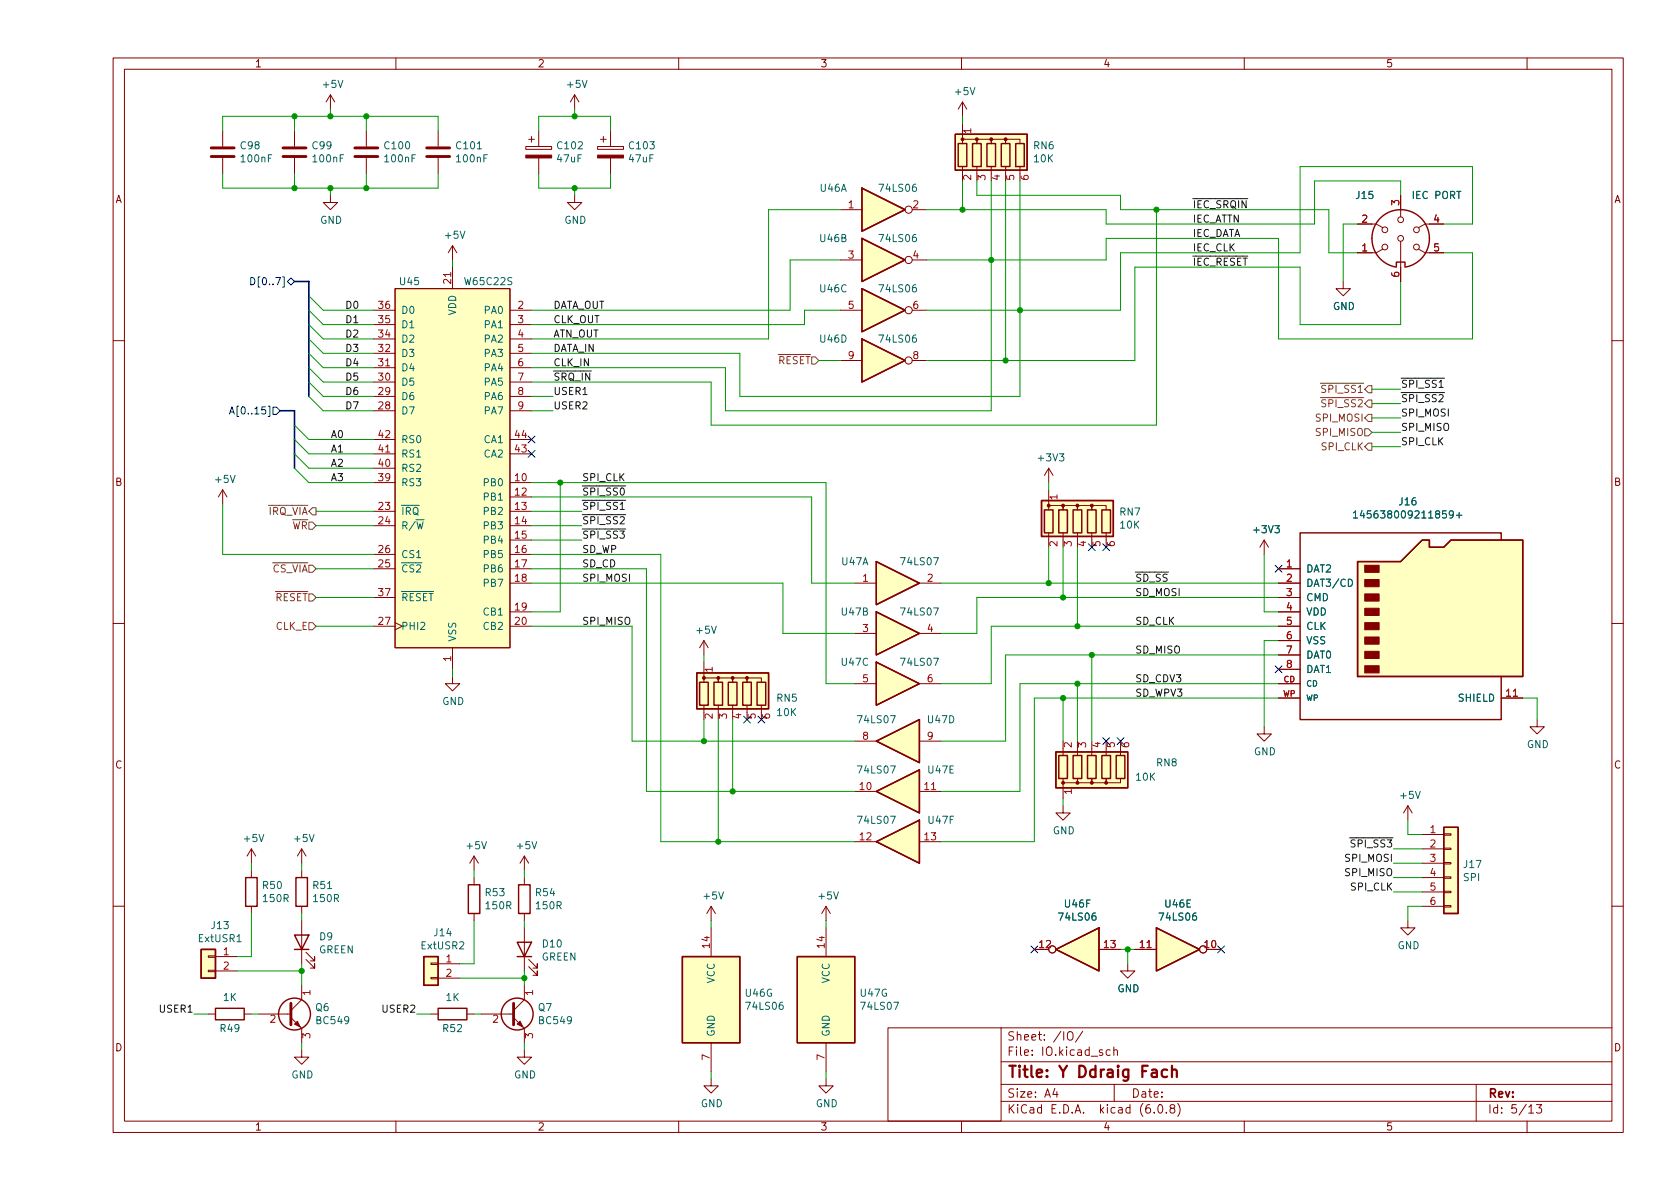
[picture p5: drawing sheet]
<svg xmlns="http://www.w3.org/2000/svg" width="297mm" height="210mm" viewBox="0 0 297 210" stroke-linecap="round" stroke-linejoin="round" font-family="sans-serif">
<g fill="none" stroke="#840000" stroke-width=".18">
<path d="M20 10.2h267v190.1h-267zM22 12.2h263v186.1h-263zM58.4 16.8l-.7 1.2M58.4 16.8v2.5M58.4 16.8l.8 1.2M70 10.2v2M101.6 16.8l-.8 1.2M101.6 16.8v2.5M101.6 16.8l.8 1.2M120 10.2v2M170 10.2v2M170.2 18v2.6"/>
<path d="M170.2 18l-.8 1.3M170.2 18l.7 1.3M220 10.2v2M270 10.2v2M39.4 23.1v2.8M39.4 27.9v2.8M52.1 23.1v2.8M52.1 27.9v2.8M58.4 34.5v1.3h1.3l-1.3 1.3-1.3-1.3h1.3M64.8 23.1v2.8M64.8 27.9v2.8M77.5 23.1v2.8"/>
<path d="M77.5 27.9v2.8M93 25.9h4.5v.5h-4.5zM93.5 24.6h1M94 24.1v1M95.2 23.1v2.8M95.2 27.9v2.8M101.6 34.5v1.3h1.3l-1.3 1.3-1.3-1.3h1.3M105.7 25.9h4.5v.5h-4.5zM106.2 24.6h1M106.7 24.1v1M107.9 23.1v2.8M107.9 27.9v2.8"/>
<path d="M148.6 37.1h3.8M161.3 37.1h2.5M170.2 25.4v-.8h2.5v.8v-.8h2.6v.8v-.8h2.5v.8v-.8h2.5v.8M170.2 21.8v2.6M170.2 29.5v1.2M172.7 29.5v1.2M175.3 29.5v1.2M177.8 29.5v1.2M180.3 29.5v1.2M240 39.6h3.3l1.2 .7M247.6 34.5v3.8M255.3 39.6h-3.3l-1.2 .7"/>
<path d="M66 54.9h3.8M66 57.4h3.8M66 59.9h3.8M69.8 51h20.4v63.5h-20.4zM80 43.4v2.6M80 47.2v3.8M80 43.4l-.8 1.3M80 43.4l.8 1.3M90.2 54.9h3.8M90.2 57.4h3.8M90.2 59.9h3.8M148.6 54.9h3.8"/>
<path d="M148.6 46h3.8M161.3 54.9h2.5M161.3 46h2.5M237.5 49.8v1.2h1.3l-1.3 1.3-1.3-1.3h1.3M244.5 44.1l-1.2 .6h-3.3M247.6 42.7v7.1M250.8 44.1l1.2 .6h3.3M20 60.2h2M66 72.6h3.8M66 70.1h3.8M66 67.6h3.8M66 65h3.8"/>
<path d="M66 62.5h3.8M66 77.7h3.8M90.2 72.6h3.8M90.2 70.1h3.8M90.2 67.6h3.8M90.2 65h3.8M90.2 62.5h3.8M90.2 77.7h3.8M148.6 63.7h3.8M161.3 63.7h2.5M285 60.2h2M39.4 86.6v2.5"/>
<path d="M39.4 86.6l-.8 1.3M39.4 86.6l.7 1.3M66 85.3h3.8M66 90.4h3.8M66 93h3.8M66 98h3.8M66 82.8h3.8M66 80.3h3.8M90.2 85.3h3.8M90.2 87.9h3.8M90.2 90.4h3.8M90.2 93h3.8"/>
<path d="M90.2 95.5h3.8M90.2 98h3.8M90.2 80.3h3.8M185.4 90.2v-.8h2.6v.8v-.8h2.5v.8v-.8h2.5v.8v-.8h2.6v.8M185.4 82.8v2.5M185.4 86.6v2.5M185.4 94.2v1.3M185.4 82.8l-.7 1.3M185.4 82.8l.8 1.3M188 94.2v1.3M190.5 94.2v1.3M193 94.2v1.3"/>
<path d="M195.6 94.2v1.3M223.5 95.5l-.7 1.3M223.5 95.5v2.5M223.5 95.5l.8 1.3M20 110.2h2M66 100.6h3.8M66 105.7h3.8M66 110.7h3.8M69.8 110.1l1.3 .6-1.3 .7M80 119.6v1.3h1.3l-1.3 1.3-1.3-1.3h1.3M80 114.5v3.9M90.2 103.1h3.8"/>
<path d="M90.2 100.6h3.8M90.2 108.2h3.8M90.2 110.7h3.8M124.5 113.3v2.5M124.5 117.1v2.5M124.5 113.3l-.8 1.2M124.5 113.3l.7 1.2M151.1 103.1h3.8M151.1 112h3.8M162.6 103.1h3.8M162.6 112h3.8M226.1 103.1h3.8"/>
<path d="M226.1 100.6h3.8M226.1 105.7h3.8M226.1 108.2h3.8M226.1 110.7h3.8M226.1 113.3h3.8M226.1 115.8h3.8M226.1 118.4h3.8M285 110.2h2M124.5 120.6v-.7h2.5v.7v-.7h2.5v.7v-.7h2.6v.7v-.7h2.5v.7M124.5 124.7v1.3M127 124.7v1.3M129.5 124.7v1.3"/>
<path d="M132.1 124.7v1.3M134.6 124.7v1.3M151.1 120.9h3.8M151.1 139.9h3.8M151.1 131.1h3.8M162.6 120.9h3.8M162.6 139.9h3.8M162.6 131.1h3.8M188 137.7v.7h2.5v-.7v.7h2.5v-.7v.7h2.6v-.7v.7h2.5v-.7M188 132.3v1.3M188 138.7v2.5M190.5 132.3v1.3"/>
<path d="M193 132.3v1.3M195.6 132.3v1.3M198.1 132.3v1.3M223.5 128.5v1.3h1.3l-1.3 1.3-1.3-1.3h1.3M226.1 120.9h3.8M226.1 123.4h3.8M265.4 123.4h3.8M271.8 127.2v1.3h1.2l-1.2 1.3-1.3-1.3h1.3M44.4 150.1v2.5M44.4 153.9v1.3M44.4 150.1l-.7 1.3M44.4 150.1l.8 1.3"/>
<path d="M53.3 150.1v2.5M53.3 153.9v1.3M53.3 150.1l-.7 1.3M53.3 150.1l.8 1.3M83.8 151.4v2.5M83.8 155.2v1.3M83.8 151.4l-.7 1.2M83.8 151.4l.8 1.2M92.7 151.4l-.8 1.2M92.7 151.4v2.5M92.7 155.2v1.3M92.7 151.4l.8 1.2"/>
<path d="M151.1 148.8h3.8M162.6 148.8h3.8M188 142.5v1.3h1.2l-1.2 1.2-1.3-1.2h1.3M248.9 142.5l-.7 1.3M248.9 142.5v2.5M248.9 142.5l.8 1.3M251.5 147.6h3.8M251.5 150.1h3.8M251.5 152.6h3.8M251.5 155.2h3.8M251.5 157.7h3.8M255.3 157.6h1.2v.3h-1.2z"/>
<path d="M255.3 155.1h1.2v.2h-1.2zM255.3 152.5h1.2v.3h-1.2zM255.3 150h1.2v.2h-1.2zM255.3 147.4h1.2v.3h-1.2zM20 160.2h2M36.8 171.6h1.3v.2h-1.3zM36.8 169h1.3v.3h-1.3zM36.8 179.3h1.3M38.1 169.2h3.8M38.1 171.7h3.8M43.2 179.3h1.2M44.4 160.3v1.2"/>
<path d="M45.7 179.3h5.7M51.4 180l1.9 1.9v2.5M53.3 160.3v1.2M53.3 162.8v7.6M53.3 174.2v2.6l-1.9 1.9M54.1 169.7l1.5 1.5v-.8v.8h-.7M54.1 168.4l1.5 1.5v-.7v.7h-.7M76.2 172.8h1.3v.3h-1.3zM76.2 170.3h1.3v.3h-1.3zM76.2 179.3h1.3M77.5 170.4h3.8M77.5 173h3.8"/>
<path d="M82.5 179.3h1.3M83.8 161.5v1.3M85.1 179.3h5.7M90.8 180l1.9 1.9v2.5M92.7 161.5v1.3M92.7 164.1v7.6M92.7 174.2v2.6l-1.9 1.9M93.5 170.9l1.5 1.6v-.8v.8h-.8M93.5 169.7l1.5 1.5v-.8v.8h-.8M125.7 160.3l-.7 1.2M125.7 160.3v2.5M125.7 164.1v5.1"/>
<path d="M125.7 160.3l.8 1.2M146 160.3l-.7 1.2M146 160.3v2.5M146 164.1v5.1M146 160.3l.8 1.2M182.9 167.9h2.5M194.3 167.9h3.8M199.4 170.4v1.3h1.3l-1.3 1.3-1.3-1.3h1.3M200.7 167.9h3.8M213.4 167.9h2.5M248.9 162.8v1.3h1.3l-1.3 1.2-1.3-1.2h1.3M251.5 160.3h3.8"/>
<path d="M255.3 160.1h1.2v.3h-1.2zM285 160.2h2M53.3 185.7v1.2h1.3l-1.3 1.3-1.2-1.3h1.2M70 198.3v2M92.7 185.7v1.2h1.3l-1.3 1.3-1.3-1.3h1.3M120 198.3v2M125.7 190.7v1.3h1.3l-1.3 1.3-1.2-1.3h1.2M125.7 184.4v5.1M146 190.7v1.3h1.3l-1.3 1.3-1.2-1.3h1.2M146 184.4v5.1M157 181.8h20v16.5h-20zM170 198.3v2"/>
<path d="M177 194.8h108M177 191.8h108M177 187.8h108M177 181.8h108M186.5 192.5l-.4 1h1M186.9 193v1M188.8 182.6a.5 .5 0 0 1 .6-.2 .5 .5 0 0 1 .3 .5v.5a.5 .5 0 0 1-.5 .6 .5 .5 0 0 1-.5-.6zM191.4 182.4l-1.3 1.9M196.3 185.7l-.4-.1-.3 .3v.4l.1 .3h.6M196.9 185.8l.2-.2 .4 .1 .1 .9M196.9 185.1v1.5M197 191.8v3"/>
<path d="M204.1 196.7v.1M204.9 195.4l.2-.1a.81 .81 0 0 1 .6 .7 .81 .81 0 0 1-.3 .8h-.2a.81 .81 0 0 1-.6-.6 .81 .81 0 0 1 .3-.8zM206.2 196.7v.1M207.1 196l-.2-.3v-.2l.2-.2 .5 .1 .1 .2-.1 .2-.6 .2-.1 .3v.4l.2 .1h.5l.1-.3-.1-.4-.2-.1M208.2 195.1a1.72 1.72 0 0 1 0 2.3M220 198.3v2M261 191.8v6.5M270 198.3v2M270.3 195.8l.4-.5v1.5M270.3 196.8h.9M271.7 195.3h.9l-.5 .6 .4 .1v.7l-.2 .1h-.4l-.2-.1"/>
<circle cx="160.7" cy="37.1" r=".63"/>
<circle cx="247.7" cy="38.9" r=".51"/>
<circle cx="160.7" cy="46" r=".63"/>
<circle cx="160.7" cy="54.9" r=".63"/>
<circle cx="244.9" cy="43.7" r=".51"/>
<circle cx="244.9" cy="40.6" r=".51"/>
<circle cx="247.7" cy="42.2" r=".51"/>
<circle cx="250.4" cy="43.7" r=".51"/>
<circle cx="250.4" cy="40.6" r=".51"/>
<circle cx="160.7" cy="63.7" r=".63"/>
<circle cx="186.1" cy="167.9" r=".63"/>
<circle cx="212.7" cy="167.9" r=".63"/>
</g>
<path d="M206.4 189.2l-.6-.1-.4 .4v.6l.2 .3 .2 .1 .6-.1M207.2 189.3a.5 .5 0 0 1 .9 .1v1.1M207.2 188.5v2" fill="none" stroke="#840000" stroke-width=".4"/>
<g fill="none" stroke="#840000" stroke-width=".25">
<path d="M152.4 33.3l7.6 3.8-7.6 3.8zM168.9 23.7h12.7v6.4h-12.7zM169.4 25.4h1.5v4.1h-1.5zM172 25.4h1.5v4.1h-1.5zM174.5 25.4h1.5v4.1h-1.5zM177 25.4h1.6v4.1h-1.6zM179.6 25.4h1.5v4.1h-1.5zM152.4 59.9l7.6 3.8-7.6 3.9zM152.4 51l7.6 3.9-7.6 3.8zM152.4 42.2l7.6 3.8-7.6 3.8zM246.9 47.2a5.1 5.1 0 0 1-3.5-7.8 5.1 5.1 0 0 1 8.5 0 5.1 5.1 0 0 1-3.5 7.8M246.9 47.1v-.8h1.5v.8"/>
<path d="M154.9 99.3l7.7 3.8-7.7 3.8zM184.1 88.5h12.7v6.4h-12.7zM184.7 90.2h1.5v4h-1.5zM187.2 90.2h1.5v4h-1.5zM189.7 90.2h1.6v4h-1.6zM192.3 90.2h1.5v4h-1.5zM194.8 90.2h1.5v4h-1.5zM240 99.3h7.6l3.9-3.8h1.2v1.3h2.6l1.2-1.3h12.7v24.1h-29.2zM265.4 95.5v-1.3h-35.5v33h35.5v-7.6M123.2 119h12.7v6.3h-12.7zM154.9 108.2l7.7 3.8-7.7 3.8zM154.9 117.1l7.7 3.8-7.7 3.8z"/>
<path d="M123.7 120.6h1.5v4.1h-1.5zM126.2 120.6h1.6v4.1h-1.6zM128.8 120.6h1.5v4.1h-1.5zM131.3 120.6h1.5v4.1h-1.5zM133.9 120.6h1.5v4.1h-1.5zM154.9 139.9l7.7-3.8v7.7zM154.9 131.1l7.7-3.9v7.7zM186.7 133h12.7v6.3h-12.7zM187.2 133.6h1.5v4.1h-1.5zM189.7 133.6h1.6v4.1h-1.6zM192.3 133.6h1.5v4.1h-1.5zM194.8 133.6h1.5v4.1h-1.5z"/>
<path d="M197.4 133.6h1.5v4.1h-1.5zM43.4 155.2h2.1v5.1h-2.1zM52.3 155.2h2.1v5.1h-2.1zM82.8 156.5h2v5h-2zM91.7 156.5h2v5h-2zM154.9 148.8l7.7-3.8v7.6zM255.3 146.3h2.5v15.2h-2.5zM35.6 167.9h2.5v5.1h-2.5zM38.1 178.3h5.1v2h-5.1zM52.1 165.3h2.5l-1.3 2.6zM52.1 167.9h2.5M74.9 169.2h2.6v5h-2.6z"/>
<path d="M77.5 178.3h5v2h-5zM91.4 166.6h2.6l-1.3 2.6zM91.4 169.2h2.6M120.6 169.2h10.2v15.2h-10.2zM141 169.2h10.1v15.2h-10.1zM186.7 167.9l7.6-3.8v7.6zM204.5 164.1l7.6 3.8-7.6 3.8z"/>
<circle cx="52.1" cy="179.3" r="2.82"/>
<circle cx="91.4" cy="179.3" r="2.82"/>
</g>
<g fill="#ffffc2" stroke="#ffffc2" stroke-width=".18">
<path d="M186.7 133h12.7v6.3h-12.7z"/>
<path d="M154.9 99.3l7.7 3.8-7.7 3.8z"/>
<path d="M74.9 169.2h2.6v5h-2.6z"/>
<path d="M154.9 108.2l7.7 3.8-7.7 3.8z"/>
<path d="M35.6 167.9h2.5v5.1h-2.5z"/>
<path d="M255.3 146.3h2.5v15.2h-2.5z"/>
<path d="M240 99.3h7.6l3.9-3.8h1.2v1.3h2.6l1.2-1.3h12.7v24.1h-29.2z"/>
<path d="M184.1 88.5h12.7v6.4h-12.7z"/>
<path d="M186.7 167.9l7.6-3.8v7.6z"/>
<path d="M154.9 148.8l7.7-3.8v7.6z"/>
<path d="M123.2 119h12.7v6.3h-12.7z"/>
<path d="M154.9 117.1l7.7 3.8-7.7 3.8z"/>
<path d="M154.9 139.9l7.7-3.8v7.7z"/>
<path d="M152.4 59.9l7.6 3.8-7.6 3.9z"/>
<path d="M120.6 169.2h10.2v15.2h-10.2z"/>
<path d="M69.8 51h20.4v63.5h-20.4z"/>
<path d="M152.4 51l7.6 3.9-7.6 3.8z"/>
<path d="M141 169.2h10.1v15.2h-10.1z"/>
<path d="M152.4 42.2l7.6 3.8-7.6 3.8z"/>
<path d="M152.4 33.3l7.6 3.8-7.6 3.8z"/>
<path d="M168.9 23.7h12.7v6.4h-12.7z"/>
<path d="M204.5 164.1l7.6 3.8-7.6 3.8z"/>
<path d="M154.9 131.1l7.7-3.9v7.7z"/>
</g>
<g fill="#840000" stroke="#840000" stroke-width=".18">
<path d="M241.3 117.7h2.5v1.3h-2.5z"/>
<path d="M241.3 115.2h2.5v1.3h-2.5z"/>
<path d="M241.3 112.6h2.5v1.3h-2.5z"/>
<path d="M241.3 110.1h2.5v1.3h-2.5z"/>
<path d="M241.3 107.6h2.5v1.2h-2.5z"/>
<path d="M241.3 105h2.5v1.3h-2.5z"/>
<path d="M241.3 102.5h2.5v1.3h-2.5z"/>
<path d="M241.3 99.9h2.5v1.3h-2.5z"/>
<path d="M52.1 181.1l.5-.5 .5 1z"/>
<path d="M105.7 27.4h4.5v.5h-4.5z"/>
<path d="M93 27.4h4.5v.5h-4.5z"/>
<path d="M91.4 181.1l.5-.5 .6 1z"/>
<circle cx="188" cy="138.4" r=".25"/>
<circle cx="190.5" cy="138.4" r=".25"/>
<circle cx="193" cy="138.4" r=".25"/>
<circle cx="195.6" cy="138.4" r=".25"/>
<circle cx="185.4" cy="89.4" r=".25"/>
<circle cx="188" cy="89.4" r=".25"/>
<circle cx="190.5" cy="89.4" r=".25"/>
<circle cx="193" cy="89.4" r=".25"/>
<circle cx="124.5" cy="119.9" r=".25"/>
<circle cx="127" cy="119.9" r=".25"/>
<circle cx="129.5" cy="119.9" r=".25"/>
<circle cx="132.1" cy="119.9" r=".25"/>
<circle cx="170.2" cy="24.6" r=".25"/>
<circle cx="172.7" cy="24.6" r=".25"/>
<circle cx="175.3" cy="24.6" r=".25"/>
<circle cx="177.8" cy="24.6" r=".25"/>
</g>
<path d="M37.3 27.7h4.1M37.3 26.2h4.1M50 27.7h4.1M50 26.2h4.1M62.7 27.7h4.1M62.7 26.2h4.1M75.4 27.7h4.1M75.4 26.2h4.1M51.4 177.4v3.8M90.8 177.4v3.8" fill="none" stroke="#840000" stroke-width=".51"/>
<path d="M239.3 90.7l.4-.4v1.3M239.3 91.6h.7M240.8 90.3l-.3 .9h.8M257.5 91.1h1M258 90.6v1M238.4 102.4a.64 .64 0 0 1 .7 .7 .64 .64 0 0 1-.7 .6z" fill="none" stroke="#006464" stroke-width=".18"/>
<path d="M241.3 75.8h.6l.7 .6-.7 .7h-.6zM241.9 78.4h.7v1.2h-.7l-.6-.6zM241.9 73.3h.7v1.2h-.7l-.6-.6zM54.6 99.9h.6l.7 .7-.7 .6h-.6zM55.2 89.8h.7v1.3h-.7l-.6-.7zM54.6 110.1h.6l.7 .6-.7 .7h-.6z" fill="none" stroke="#725600" stroke-width=".18"/>
<g fill="none" stroke="#000084" stroke-width=".18">
<path d="M44.3 49.1a.64 .64 0 0 1 .8 .6 .64 .64 0 0 1-.8 .7zM50.8 49.8l.6-.7 .7 .7-.7 .6zM40.6 73.2l.4-1.3 .4 1.3M40.7 72.8h.6M48.3 72h.6l.6 .6-.6 .7h-.6zM93.4 79.6l1.2 1.3M93.4 77.1l1.2 1.2M94.6 79.6l-1.2 1.3M94.6 77.1l-1.2 1.2M192.4 96.2l1.2 1.2M193.6 96.2l-1.2 1.2M195 96.2l1.2 1.2"/>
<path d="M196.2 96.2l-1.2 1.2M225.5 100l1.2 1.2M226.7 100l-1.2 1.2M225.5 117.7l1.2 1.3M226.7 117.7l-1.2 1.3M131.5 126.6l1.2 1.3M132.7 126.6l-1.2 1.3M134 126.6l1.2 1.3M135.2 126.6l-1.2 1.3M195 130.4l1.2 1.3M196.2 130.4l-1.2 1.3M197.5 130.4l1.2 1.3"/>
<path d="M198.7 130.4l-1.2 1.3M182.3 167.3l1.2 1.2M183.5 167.3l-1.2 1.2M215.3 167.3l1.2 1.2M216.5 167.3l-1.2 1.2"/>
</g>
<path d="M52.1 49.8h2.5v20.3M49.5 72.6h2.6v10.2" fill="none" stroke="#000084" stroke-width=".3"/>
<g fill="none" stroke="#009600" stroke-width=".18">
<path d="M58.4 19.3v1.3M101.6 19.3v1.3M39.4 23.1v-2.5h38.1v2.5M39.4 30.7v2.6h38.1v-2.6M52.1 20.6v2.5M52.1 30.7v2.6M58.4 33.3v1.2M64.8 20.6v2.5M64.8 30.7v2.6M95.2 23.1v-2.5h12.7v2.5M95.2 30.7v2.6h12.7v-2.6M101.6 33.3v1.2"/>
<path d="M148.6 37.1h-12.7v22.8h-41.9M170.2 20.6v1.2M170.2 32v5.1M172.7 32v2.5h25.4v2.6h36.8v7.6h5.1M175.3 32v40.6h-47v-7.6h-34.3M177.8 32v31.7M180.3 32v38.1h-49.5v-7.6h-36.8M204.5 37.1v38.1h-78.8v-7.6h-31.7M240 39.6h-2.5v10.2M247.6 34.5v-2.5h-15.2v7.6h-36.8v-2.5h-31.8M255.3 39.6h5v-10.1h-30.4v15.2h-31.8v10.2h-34.3M54.6 52.3l2.5 2.6h8.9"/>
<path d="M54.6 54.9l2.5 2.5h8.9M54.6 59.9l2.5 2.6h8.9M54.6 57.4l2.5 2.5h8.9M80 46v1.2M148.6 46h-8.9v8.9h-45.7M148.6 54.9h-6.4v2.5h-48.2M247.6 49.8v7.6h-17.7v-10.2h-29.2v16.5h-36.9M255.3 44.7h5v15.2h-34.2v-17.7h-30.5v3.8h-31.8M52.1 75.2l2.5 2.5h11.4M52.1 77.7l2.5 2.6h11.4M54.6 67.6l2.5 2.5h8.9M54.6 70.1l2.5 2.5h8.9"/>
<path d="M54.6 62.5l2.5 2.5h8.9M54.6 65l2.5 2.6h8.9M94 70.1h3.8M94 72.6h3.8M144.8 63.7h3.8M242.6 76.4h5M242.6 79h5M242.6 68.8h5M242.6 73.9h5M242.6 71.4h5M39.4 89.1v8.9h26.6M52.1 82.8l2.5 2.5h11.4"/>
<path d="M52.1 80.3l2.5 2.5h11.4M55.9 93h10.1M55.9 90.4h10.1M94 93h8.9M94 95.5h8.9M94 90.4h8.9M94 98h22.8v50.8h34.3M94 85.3h52v35.6h5.1M94 87.9h49.5v15.2h7.6M99.1 85.3v22.9h-5.1M185.4 85.3v1.3M185.4 96.8v6.3"/>
<path d="M188 96.8v8.9M190.5 96.8v13.9M223.5 98v10.2h2.6M55.9 110.7h10.1M55.9 100.6h10.1M55.9 105.7h10.1M80 118.4v1.2M94 100.6h20.3v39.3h36.8M94 110.7h17.8v20.4h39.3M94 103.1h44.4v8.9h12.7M124.5 115.8v1.3M166.4 103.1h59.7"/>
<path d="M193 115.8v15.3M226.1 110.7h-50.8v10.2h-8.9M226.1 105.7h-53.4v6.3h-6.3M226.1 113.3h-2.6v15.2M226.1 115.8h-48.3v15.3h-11.4M124.5 127.2v3.9M127 127.2v21.6M129.5 127.2v12.7M188 123.4v7.7M190.5 120.9v10.2M226.1 120.9h-45.8v19h-13.9M226.1 123.4h-43.2v25.4h-16.5"/>
<path d="M269.2 123.4h2.6v3.8M44.4 152.6v1.3M53.3 152.6v1.3M83.8 153.9v1.3M92.7 153.9v1.3M188 141.2v1.3M246.4 152.6h5.1M246.4 155.2h5.1M246.4 157.7h5.1M246.4 150.1h5.1M248.9 145v2.6h2.6M34.3 179.3h2.5"/>
<path d="M41.9 171.7h11.4M44.4 179.3h1.3M44.4 161.5v7.7h-2.5M53.3 161.5v1.3M53.3 170.4v3.8M73.7 179.3h2.5M81.3 173h11.4M83.8 179.3h1.3M83.8 162.8v7.6h-2.5M92.7 162.8v1.3M92.7 171.7v2.5M125.7 162.8v1.3"/>
<path d="M146 162.8v1.3M198.1 167.9h2.6M199.4 167.9v2.5M251.5 160.3h-2.6v2.5M53.3 184.4v1.3M92.7 184.4v1.3M125.7 189.5v1.2M146 189.5v1.2"/>
</g>
<g fill="#009600" stroke="#009600" stroke-width=".18">
<circle cx="64.8" cy="20.6" r=".46"/>
<circle cx="52.1" cy="33.3" r=".46"/>
<circle cx="52.1" cy="20.6" r=".46"/>
<circle cx="58.4" cy="20.6" r=".46"/>
<circle cx="58.4" cy="33.3" r=".46"/>
<circle cx="99.1" cy="85.3" r=".46"/>
<circle cx="124.5" cy="131.1" r=".46"/>
<circle cx="64.8" cy="33.3" r=".46"/>
<circle cx="101.6" cy="20.6" r=".46"/>
<circle cx="101.6" cy="33.3" r=".46"/>
<circle cx="53.3" cy="171.7" r=".46"/>
<circle cx="127" cy="148.8" r=".46"/>
<circle cx="92.7" cy="173" r=".46"/>
<circle cx="185.4" cy="103.1" r=".46"/>
<circle cx="188" cy="105.7" r=".46"/>
<circle cx="190.5" cy="110.7" r=".46"/>
<circle cx="193" cy="115.8" r=".46"/>
<circle cx="199.4" cy="167.9" r=".46"/>
<circle cx="177.8" cy="63.7" r=".46"/>
<circle cx="180.3" cy="54.9" r=".46"/>
<circle cx="170.2" cy="37.1" r=".46"/>
<circle cx="175.3" cy="46" r=".46"/>
<circle cx="204.5" cy="37.1" r=".46"/>
<circle cx="188" cy="123.4" r=".46"/>
<circle cx="190.5" cy="120.9" r=".46"/>
<circle cx="129.5" cy="139.9" r=".46"/>
</g>
<text font-size="2.8" fill="#840000" x="178" y="190.6">Title: Y Ddraig Fach</text>
<g font-size="2.1" fill="#840000">
<text x="178" y="184">Sheet: /IO/</text>
<text x="178" y="186.7">File: IO.kicad_sch</text>
<text x="178" y="196.9">KiCad E.D.A. kicad (6.0.8)</text>
<text x="178" y="194.1">Size: A4</text>
<text x="200" y="194.1">Date:</text>
<text x="263" y="194.1">Rev:</text>
<text x="263" y="196.9">Id: 5/13</text>
</g>
<g font-size="1.8" fill="#840000">
<text x="45" y="11.9">1</text>
<text x="95" y="11.9">2</text>
<text x="145" y="11.9">3</text>
<text x="195" y="11.9">4</text>
<text x="245" y="11.9">5</text>
<text x="20.3" y="35.9">A</text>
<text x="285.3" y="35.9">A</text>
<text x="20.3" y="85.9">B</text>
<text x="285.3" y="85.9">B</text>
<text x="20.3" y="135.9">C</text>
<text x="285.3" y="135.9">C</text>
<text x="20.3" y="185.9">D</text>
<text x="285.3" y="185.9">D</text>
<text x="45" y="199.9">1</text>
<text x="95" y="199.9">2</text>
<text x="145" y="199.9">3</text>
<text x="195" y="199.9">4</text>
<text x="245" y="199.9">5</text>
</g>
<g font-size="1.8" fill="#006464">
<text x="57.2" y="15.5">+5V</text>
<text x="100.4" y="15.5">+5V</text>
<text x="169" y="16.8">+5V</text>
<text x="42.6" y="26.4">C98</text>
<text x="42.7" y="28.7">100nF</text>
<text x="55.3" y="26.4">C99</text>
<text x="55.4" y="28.7">100nF</text>
<text x="68.1" y="26.4">C100</text>
<text x="68.1" y="28.7">100nF</text>
<text x="80.8" y="26.4">C101</text>
<text x="80.8" y="28.7">100nF</text>
<text x="98.6" y="28.7">47uF</text>
<text x="98.7" y="26.4">C102</text>
<text x="111.3" y="28.7">47uF</text>
<text x="111.4" y="26.4">C103</text>
<text x="182.8" y="26.4">RN6</text>
<text x="182.9" y="28.7">10K</text>
<text x="145.1" y="33.9">U46A</text>
<text x="155.7" y="33.9">74LS06</text>
<text x="239.8" y="35.2">J15</text>
<text x="249.8" y="35.2">IEC PORT</text>
<text x="56.6" y="39.6">GND</text>
<text x="99.8" y="39.6">GND</text>
<text x="78.8" y="42.2">+5V</text>
<text x="145.1" y="42.8">U46B</text>
<text x="155.7" y="42.8">74LS06</text>
<text x="70.8" y="50.4">U45</text>
<text x="82.3" y="50.4">W65C22S</text>
<text x="145.1" y="51.7">U46C</text>
<text x="155.7" y="51.7">74LS06</text>
<text x="70.9" y="58">D1</text>
<text x="70.9" y="55.5">D0</text>
<text x="80.6" y="55.8" transform="rotate(-90 80.6 55.8)">VDD</text>
<text x="85.7" y="55.5">PA0</text>
<text x="85.7" y="58">PA1</text>
<text x="235.7" y="54.8">GND</text>
<text x="70.9" y="65.7">D4</text>
<text x="70.9" y="63.1">D3</text>
<text x="70.9" y="60.6">D2</text>
<text x="85.7" y="60.6">PA2</text>
<text x="85.7" y="63.1">PA3</text>
<text x="85.7" y="65.7">PA4</text>
<text x="145.1" y="60.6">U46D</text>
<text x="155.7" y="60.6">74LS06</text>
<text x="70.9" y="70.7">D6</text>
<text x="70.9" y="68.2">D5</text>
<text x="85.7" y="68.2">PA5</text>
<text x="85.7" y="70.7">PA6</text>
<text x="70.9" y="73.3">D7</text>
<text x="85.7" y="73.3">PA7</text>
<text x="70.9" y="83.4">RS2</text>
<text x="70.9" y="80.9">RS1</text>
<text x="70.9" y="78.4">RS0</text>
<text x="85.6" y="80.9">CA2</text>
<text x="85.6" y="78.4">CA1</text>
<text x="183.7" y="81.6">+3V3</text>
<text x="38.2" y="85.4">+5V</text>
<text x="70.9" y="86">RS3</text>
<text x="85.7" y="86">PB0</text>
<text x="85.7" y="88.5">PB1</text>
<text x="247.4" y="89.4">J16</text>
<text x="70.9" y="91.1">~{IRQ}</text>
<text x="70.9" y="93.6">R/~{W}</text>
<text x="85.7" y="91.1">PB2</text>
<text x="85.7" y="93.6">PB3</text>
<text x="198" y="91.2">RN7</text>
<text x="198.1" y="93.5">10K</text>
<text x="221.8" y="94.3">+3V3</text>
<text x="241" y="91.7">145638009211859+</text>
<text x="70.9" y="101.2">~{CS2}</text>
<text x="70.9" y="98.7">CS1</text>
<text x="85.7" y="96.1">PB4</text>
<text x="85.7" y="98.7">PB5</text>
<text x="85.7" y="101.2">PB6</text>
<text x="148.9" y="99.9">U47A</text>
<text x="159.5" y="99.9">74LS07</text>
<text x="230.9" y="101.2">DAT2</text>
<text x="70.9" y="106.3">~{RESET}</text>
<text x="85.7" y="103.8">PB7</text>
<text x="230.9" y="103.8">DAT3/CD</text>
<text x="230.9" y="106.3">CMD</text>
<text x="70.9" y="111.4">PHI2</text>
<text x="80.6" y="113.5" transform="rotate(-90 80.6 113.5)">VSS</text>
<text x="85.6" y="108.8">CB1</text>
<text x="85.6" y="111.4">CB2</text>
<text x="123.2" y="112.1">+5V</text>
<text x="148.9" y="108.8">U47B</text>
<text x="159.5" y="108.8">74LS07</text>
<text x="230.9" y="108.8">VDD</text>
<text x="230.9" y="111.4">CLK</text>
<text x="230.9" y="113.9">VSS</text>
<text x="148.9" y="117.7">U47C</text>
<text x="159.5" y="117.7">74LS07</text>
<text x="230.9" y="116.5">DAT0</text>
<text x="230.9" y="119">DAT1</text>
<text x="78.2" y="124.7">GND</text>
<text x="137.4" y="124.1">RN5</text>
<text x="257.9" y="124.1">SHIELD</text>
<text x="137.5" y="126.6">10K</text>
<text x="151.8" y="127.9">74LS07</text>
<text x="164.1" y="127.9">U47D</text>
<text x="151.8" y="136.8">74LS07</text>
<text x="164.2" y="136.8">U47E</text>
<text x="204.5" y="135.5">RN8</text>
<text x="221.7" y="133.5">GND</text>
<text x="269.9" y="132.3">GND</text>
<text x="200.9" y="138">10K</text>
<text x="247.7" y="141.3">+5V</text>
<text x="43.2" y="148.9">+5V</text>
<text x="52.1" y="148.9">+5V</text>
<text x="151.8" y="145.7">74LS07</text>
<text x="164.2" y="145.7">U47F</text>
<text x="186.1" y="147.5">GND</text>
<text x="82.6" y="150.2">+5V</text>
<text x="91.5" y="150.2">+5V</text>
<text x="258.8" y="155.8">SPI</text>
<text x="258.9" y="153.5">J17</text>
<text x="46.5" y="157.2">R50</text>
<text x="46.6" y="159.5">150R</text>
<text x="55.4" y="157.2">R51</text>
<text x="55.5" y="159.5">150R</text>
<text x="85.9" y="158.5">R53</text>
<text x="86" y="160.8">150R</text>
<text x="94.8" y="158.5">R54</text>
<text x="94.9" y="160.8">150R</text>
<text x="124.5" y="159">+5V</text>
<text x="144.8" y="159">+5V</text>
<text x="188.3" y="160.5">U46F</text>
<text x="206.1" y="160.5">U46E</text>
<text x="35.2" y="166.6">ExtUSR1</text>
<text x="37.4" y="164.3">J13</text>
<text x="56.5" y="166.3">D9</text>
<text x="74.5" y="167.9">ExtUSR2</text>
<text x="76.8" y="165.6">J14</text>
<text x="96" y="167.5">D10</text>
<text x="187.4" y="162.8">74LS06</text>
<text x="205.2" y="162.8">74LS06</text>
<text x="247.1" y="167.8">GND</text>
<text x="56.4" y="168.6">GREEN</text>
<text x="95.7" y="169.8">GREEN</text>
<text x="126.4" y="173.9" transform="rotate(-90 126.4 173.9)">VCC</text>
<text x="146.7" y="173.9" transform="rotate(-90 146.7 173.9)">VCC</text>
<text x="39.5" y="177">1K</text>
<text x="55.8" y="178.8">Q6</text>
<text x="78.9" y="177">1K</text>
<text x="95.2" y="178.8">Q7</text>
<text x="131.9" y="176.2">U46G</text>
<text x="132.1" y="178.6">74LS06</text>
<text x="152.2" y="176.2">U47G</text>
<text x="152.4" y="178.6">74LS07</text>
<text x="197.6" y="175.5">GND</text>
<text x="39" y="182.5">R49</text>
<text x="56.1" y="181.1">BC549</text>
<text x="78.4" y="182.5">R52</text>
<text x="95.4" y="181.1">BC549</text>
<text x="126.4" y="183.4" transform="rotate(-90 126.4 183.4)">GND</text>
<text x="146.7" y="183.4" transform="rotate(-90 146.7 183.4)">GND</text>
<text x="51.5" y="190.7">GND</text>
<text x="90.9" y="190.7">GND</text>
<text x="123.9" y="195.8">GND</text>
<text x="144.2" y="195.8">GND</text>
</g>
<g font-size="1.8" fill="#a90000">
<text x="171.7" y="23.6" transform="rotate(-90 171.7 23.6)">1</text>
<text x="171.7" y="31.9" transform="rotate(-90 171.7 31.9)">2</text>
<text x="174.2" y="31.9" transform="rotate(-90 174.2 31.9)">3</text>
<text x="176.8" y="31.9" transform="rotate(-90 176.8 31.9)">4</text>
<text x="179.3" y="31.9" transform="rotate(-90 179.3 31.9)">5</text>
<text x="181.9" y="31.9" transform="rotate(-90 181.9 31.9)">6</text>
<text x="150" y="36.8">1</text>
<text x="161.4" y="36.8">2</text>
<text x="240.8" y="39.4">2</text>
<text x="247.4" y="36.3" transform="rotate(-90 247.4 36.3)">3</text>
<text x="253.5" y="39.4">4</text>
<text x="150" y="45.7">3</text>
<text x="161.4" y="45.7">4</text>
<text x="240.8" y="44.4">1</text>
<text x="253.5" y="44.4">5</text>
<text x="79.8" y="50.1" transform="rotate(-90 79.8 50.1)">21</text>
<text x="247.4" y="49" transform="rotate(-90 247.4 49)">6</text>
<text x="67" y="59.7">34</text>
<text x="67" y="57.1">35</text>
<text x="67" y="54.6">36</text>
<text x="91.6" y="54.6">2</text>
<text x="91.6" y="57.1">3</text>
<text x="91.6" y="59.7">4</text>
<text x="150" y="54.6">5</text>
<text x="161.4" y="54.6">6</text>
<text x="67" y="64.8">31</text>
<text x="67" y="62.2">32</text>
<text x="91.6" y="62.2">5</text>
<text x="91.6" y="64.8">6</text>
<text x="150" y="63.5">9</text>
<text x="161.4" y="63.5">8</text>
<text x="67" y="69.8">29</text>
<text x="67" y="67.3">30</text>
<text x="91.6" y="67.3">7</text>
<text x="91.6" y="69.8">8</text>
<text x="67" y="72.4">28</text>
<text x="67" y="77.5">42</text>
<text x="91.1" y="77.5">44</text>
<text x="91.6" y="72.4">9</text>
<text x="67" y="82.5">40</text>
<text x="67" y="80">41</text>
<text x="91.1" y="80">43</text>
<text x="67" y="85.1">39</text>
<text x="91.1" y="85.1">10</text>
<text x="91.1" y="87.6">12</text>
<text x="186.9" y="88.4" transform="rotate(-90 186.9 88.4)">1</text>
<text x="67" y="90.2">23</text>
<text x="67" y="92.7">24</text>
<text x="91.1" y="90.2">13</text>
<text x="91.1" y="92.7">14</text>
<text x="91.1" y="95.2">15</text>
<text x="67" y="100.3">25</text>
<text x="67" y="97.8">26</text>
<text x="91.1" y="97.8">16</text>
<text x="91.1" y="100.3">17</text>
<text x="186.9" y="96.6" transform="rotate(-90 186.9 96.6)">2</text>
<text x="189.5" y="96.6" transform="rotate(-90 189.5 96.6)">3</text>
<text x="192" y="96.6" transform="rotate(-90 192 96.6)">4</text>
<text x="194.6" y="96.6" transform="rotate(-90 194.6 96.6)">5</text>
<text x="197.1" y="96.6" transform="rotate(-90 197.1 96.6)">6</text>
<text x="227.5" y="100.3">1</text>
<text x="67" y="105.4">37</text>
<text x="91.1" y="102.9">18</text>
<text x="91.1" y="107.9">19</text>
<text x="152.5" y="102.9">1</text>
<text x="164" y="102.9">2</text>
<text x="227.5" y="102.9">2</text>
<text x="227.5" y="105.4">3</text>
<text x="227.5" y="107.9">4</text>
<text x="67" y="110.5">27</text>
<text x="91.1" y="110.5">20</text>
<text x="152.5" y="111.8">3</text>
<text x="164" y="111.8">4</text>
<text x="227.5" y="110.5">5</text>
<text x="227.5" y="113">6</text>
<text x="79.8" y="116.9" transform="rotate(-90 79.8 116.9)">1</text>
<text x="126" y="118.9" transform="rotate(-90 126 118.9)">1</text>
<text x="227.5" y="115.6">7</text>
<text x="227.5" y="118.1">8</text>
<text x="152.5" y="120.6">5</text>
<text x="164" y="120.6">6</text>
<text x="266.4" y="123.2">11</text>
<text x="126" y="127.1" transform="rotate(-90 126 127.1)">2</text>
<text x="128.5" y="127.1" transform="rotate(-90 128.5 127.1)">3</text>
<text x="131.1" y="127.1" transform="rotate(-90 131.1 127.1)">4</text>
<text x="133.6" y="127.1" transform="rotate(-90 133.6 127.1)">5</text>
<text x="136.1" y="127.1" transform="rotate(-90 136.1 127.1)">6</text>
<text x="152.5" y="130.8">8</text>
<text x="164" y="130.8">9</text>
<text x="189.5" y="132.2" transform="rotate(-90 189.5 132.2)">2</text>
<text x="192" y="132.2" transform="rotate(-90 192 132.2)">3</text>
<text x="194.6" y="132.2" transform="rotate(-90 194.6 132.2)">4</text>
<text x="197.1" y="132.2" transform="rotate(-90 197.1 132.2)">5</text>
<text x="199.6" y="132.2" transform="rotate(-90 199.6 132.2)">6</text>
<text x="152.1" y="139.7">10</text>
<text x="163.5" y="139.7">11</text>
<text x="189.5" y="140.4" transform="rotate(-90 189.5 140.4)">1</text>
<text x="152.1" y="148.6">12</text>
<text x="163.5" y="148.6">13</text>
<text x="252.9" y="147.3">1</text>
<text x="252.9" y="149.9">2</text>
<text x="252.9" y="152.4">3</text>
<text x="252.9" y="154.9">4</text>
<text x="252.9" y="157.5">5</text>
<text x="252.9" y="160">6</text>
<text x="125.5" y="167.6" transform="rotate(-90 125.5 167.6)">14</text>
<text x="145.8" y="167.6" transform="rotate(-90 145.8 167.6)">14</text>
<text x="183.8" y="167.6">12</text>
<text x="195.2" y="167.6">13</text>
<text x="201.6" y="167.6">11</text>
<text x="213" y="167.6">10</text>
<text x="39.5" y="168.9">1</text>
<text x="39.5" y="171.4">2</text>
<text x="78.9" y="170.2">1</text>
<text x="78.9" y="172.7">2</text>
<text x="54.9" y="176" transform="rotate(-90 54.9 176)">1</text>
<text x="94.2" y="176" transform="rotate(-90 94.2 176)">1</text>
<text x="47.8" y="180.8">2</text>
<text x="54.9" y="183.6" transform="rotate(-90 54.9 183.6)">3</text>
<text x="87.1" y="180.8">2</text>
<text x="94.2" y="183.6" transform="rotate(-90 94.2 183.6)">3</text>
<text x="125.5" y="187.4" transform="rotate(-90 125.5 187.4)">7</text>
<text x="145.8" y="187.4" transform="rotate(-90 145.8 187.4)">7</text>
</g>
<g font-size="1.8" fill="#0f0f0f">
<text x="210.8" y="36.8">~{IEC_SRQIN}</text>
<text x="210.8" y="41.9">IEC_DATA</text>
<text x="210.8" y="39.4">IEC_ATTN</text>
<text x="210.8" y="44.4">IEC_CLK</text>
<text x="210.8" y="47">~{IEC_RESET}</text>
<text x="61" y="57.1">D1</text>
<text x="61" y="54.6">D0</text>
<text x="61" y="59.7">D2</text>
<text x="97.8" y="59.7">ATN_OUT</text>
<text x="97.8" y="57.1">CLK_OUT</text>
<text x="97.8" y="54.6">DATA_OUT</text>
<text x="61" y="62.2">D3</text>
<text x="61" y="64.8">D4</text>
<text x="97.8" y="62.2">DATA_IN</text>
<text x="97.8" y="64.8">CLK_IN</text>
<text x="61" y="69.8">D6</text>
<text x="61" y="67.3">D5</text>
<text x="97.8" y="69.8">USER1</text>
<text x="97.8" y="67.3">~{SRQ_IN}</text>
<text x="247.6" y="68.6">~{SPI_SS1}</text>
<text x="247.6" y="71.1">~{SPI_SS2}</text>
<text x="58.4" y="77.5">A0</text>
<text x="61" y="72.4">D7</text>
<text x="97.8" y="72.4">USER2</text>
<text x="247.6" y="73.6">SPI_MOSI</text>
<text x="247.6" y="76.2">SPI_MISO</text>
<text x="58.4" y="80">A1</text>
<text x="58.4" y="82.5">A2</text>
<text x="247.6" y="78.7">SPI_CLK</text>
<text x="58.4" y="85.1">A3</text>
<text x="102.9" y="85.1">SPI_CLK</text>
<text x="102.9" y="87.6">~{SPI_SS0}</text>
<text x="102.9" y="95.2">~{SPI_SS3}</text>
<text x="102.9" y="90.2">~{SPI_SS1}</text>
<text x="102.9" y="92.7">~{SPI_SS2}</text>
<text x="102.9" y="97.8">SD_WP</text>
<text x="102.9" y="100.3">SD_CD</text>
<text x="102.9" y="102.9">SPI_MOSI</text>
<text x="200.7" y="105.4">SD_MOSI</text>
<text x="200.7" y="102.9">~{SD_SS}</text>
<text x="102.9" y="110.5">SPI_MISO</text>
<text x="200.7" y="110.5">SD_CLK</text>
<text x="200.7" y="115.6">SD_MISO</text>
<text x="200.7" y="123.2">SD_WPV3</text>
<text x="200.7" y="120.6">SD_CDV3</text>
<text x="237.8" y="149.8">~{SPI_SS3}</text>
<text x="238" y="152.4">SPI_MOSI</text>
<text x="238" y="154.9">SPI_MISO</text>
<text x="238.9" y="157.5">SPI_CLK</text>
<text x="28.4" y="179.1">USER1</text>
<text x="67.8" y="179.1">USER2</text>
</g>
<g font-size="1.8" fill="#000084">
<text x="45.3" y="50.4">D[0..7]</text>
<text x="41.8" y="73.3">A[0..15]</text>
</g>
<g font-size="1.8" fill="#725600">
<text x="136.1" y="64.4">~{RESET}</text>
<text x="232.6" y="69.5">~{SPI_SS1}</text>
<text x="232.6" y="72">~{SPI_SS2}</text>
<text x="232.8" y="74.5">SPI_MOSI</text>
<text x="232.8" y="77.1">SPI_MISO</text>
<text x="233.7" y="79.6">SPI_CLK</text>
<text x="46.1" y="91.1">~{IRQ_VIA}</text>
<text x="50.2" y="93.6">~{WR}</text>
<text x="46.7" y="101.2">~{CS_VIA}</text>
<text x="47.2" y="106.3">~{RESET}</text>
<text x="48.7" y="111.4">CLK_E</text>
</g>
<g font-size="1.4" fill="#a90000">
<text x="226.8" y="123.2">WP</text>
<text x="226.9" y="120.6">CD</text>
</g>
<g font-size="1.4" fill="#006464">
<text x="230.9" y="121.4">CD</text>
<text x="230.9" y="123.9">WP</text>
</g>
</svg>
